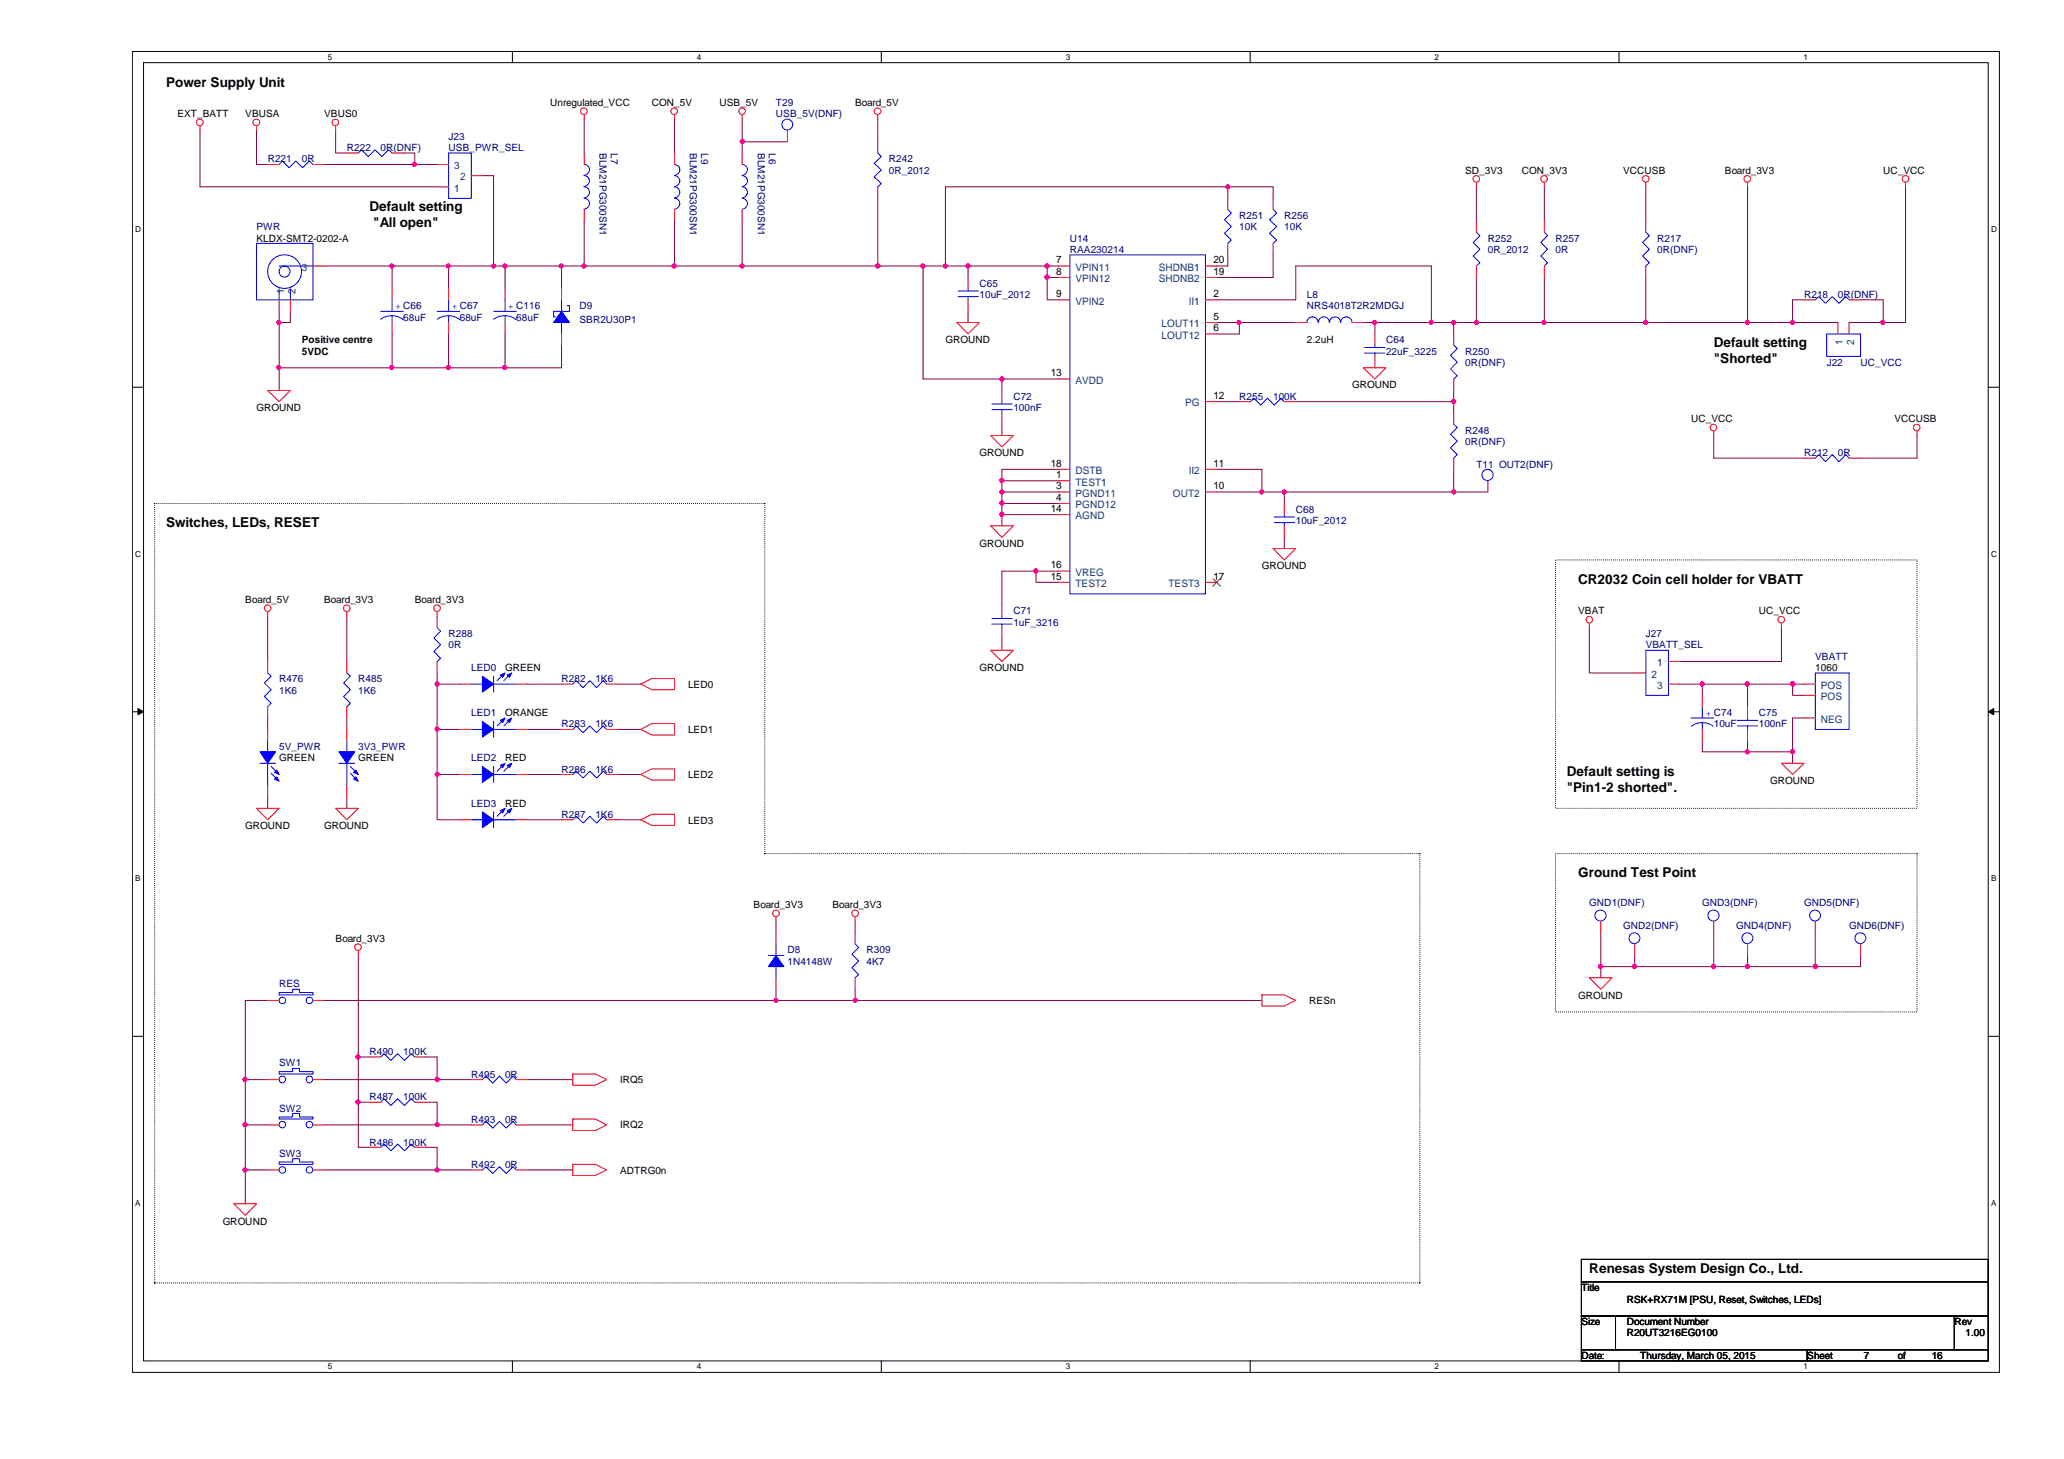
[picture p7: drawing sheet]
<svg xmlns="http://www.w3.org/2000/svg" width="297mm" height="210mm" viewBox="0 0 297 210" stroke-linecap="round" stroke-linejoin="round" font-family="sans-serif">
<path d="M19 7.4h268.7v190h-268.6zM20.7 9h265.4v186.8h-265.4z" fill="none" stroke="#000" stroke-width=".14"/>
<g fill="#fff">
<path d="M47.2 7.6h.6v1.3h-.6z"/>
<path d="M47.2 196h.6v1.3h-.6z"/>
</g>
<path d="M73.7 7.4v1.6M73.7 195.8v1.6" fill="none" stroke="#000" stroke-width=".14"/>
<g fill="#fff">
<path d="M100.3 7.6h.6v1.3h-.6z"/>
<path d="M100.3 196h.6v1.3h-.6z"/>
</g>
<path d="M126.8 7.4v1.6M126.8 195.8v1.6" fill="none" stroke="#000" stroke-width=".14"/>
<g fill="#fff">
<path d="M153.4 7.6h.6v1.3h-.6z"/>
<path d="M153.4 196h.6v1.3h-.6z"/>
</g>
<path d="M179.9 7.4v1.6M179.9 195.8v1.6" fill="none" stroke="#000" stroke-width=".14"/>
<g fill="#fff">
<path d="M206.5 7.6h.6v1.3h-.6z"/>
<path d="M206.5 196h.6v1.3h-.6z"/>
</g>
<path d="M233 7.4v1.6M233 195.8v1.6" fill="none" stroke="#000" stroke-width=".14"/>
<g fill="#fff">
<path d="M259.5 7.6h.6v1.3h-.6z"/>
<path d="M259.5 196h.6v1.3h-.6z"/>
<path d="M19.5 32.3h.8v1.4h-.8z"/>
<path d="M286.6 32.3h.8v1.4h-.8z"/>
<path d="M19.5 79h.8v1.3h-.8z"/>
<path d="M286.6 79h.8v1.3h-.8z"/>
</g>
<path d="M19.1 55.7h1.6M286.1 55.7h1.6" fill="none" stroke="#000" stroke-width=".14"/>
<g fill="#fff">
<path d="M19.5 125.7h.7v1.3h-.7z"/>
<path d="M286.6 125.7h.7v1.3h-.7z"/>
</g>
<path d="M19.1 102.4h1.6M286.1 102.4h1.6" fill="none" stroke="#000" stroke-width=".14"/>
<path d="M19.9 101.9l.8 .5-.8 .4zM286.1 102.4l.8-.5v.9z" fill="#000" stroke="#000" stroke-width=".14"/>
<g fill="#fff">
<path d="M19.5 172.4h.7v1.3h-.7z"/>
<path d="M286.6 172.4h.7v1.3h-.7z"/>
</g>
<path d="M19.1 149.1h1.6M286.1 149.1h1.6M227.6 181.2h58.5v3.2h-58.5zM227.6 184.4h58.5v4.9h-58.5zM227.6 189.3h4.9v4.9h-4.9zM227.6 194.2h32.5v1.6h-32.5zM232.5 189.3h48.8v4.9h-48.8zM260.1 194.2h26v1.6h-26zM281.3 189.3h4.8v4.9h-4.8z" fill="none" stroke="#000" stroke-width=".14"/>
<g fill="none" stroke="#000" stroke-width=".14" stroke-dasharray="0 .3">
<path d="M22.3 72.4v112.2M22.3 72.4h87.8M110.1 72.4h.1M110.1 72.4v50.4M223.9 80.6h52v35.7h-52zM110.1 122.8h.1M110.1 122.8h94.2M204.3 122.8h.1M204.3 122.8v61.8M223.9 122.8h52v22.8h-52zM22.3 184.6h.1M204.3 184.6h.1"/>
<path d="M204.3 184.6h-182"/>
</g>
<g fill="none" stroke="#800040" stroke-width=".14">
<path d="M28.8 18.8v8.1h34.1M36.9 18.8v4.9h1.6M48.3 18.8v3.2h1.6M84.1 17.1v4.9M97.1 17.1v4.9M106.8 17.1v3.3h6.5M126.3 17.1v3.3M46.7 23.7h13M46.7 38.3h9.7M56.4 38.3h8.2v3.2M56.4 38.3v3.2M58 22h1.7v1.7"/>
<path d="M59.7 23.7h3.2M64.6 38.3h6.4M69.4 25.3h1.6v13M71 38.3h1.7v3.2M72.7 38.3h8.1v3.2M80.8 38.3h3.3M84.1 38.3h13M84.1 31.8v6.5M97.1 31.8v6.5M97.1 38.3h9.7M106.8 20.4v1.6M106.8 38.3h19.5"/>
<path d="M106.8 31.8v6.5M126.3 38.3h6.5M126.3 28.5v9.8M132.8 38.3h3.3M132.8 38.3v16.2h11.4M136.1 38.3h3.2M139.3 38.3h11.4M139.3 38.3v1.6M150.7 38.3h1.6M150.7 38.3v1.6M150.7 39.9h1.6M150.7 39.9v3.2h1.6"/>
<path d="M176.7 26.9h6.5v1.6M176.7 36.7v1.6h-1.6M176.7 28.5v-1.6h-40.6v11.4M183.2 36.7v3.2h-8.1M212.5 26.9v4.9M212.5 39.9v6.5M222.2 39.9v6.5M222.2 26.9v4.9M236.9 26.9v4.9M236.9 39.9v6.5M251.5 26.9v19.5M274.2 26.9v19.5h-3.2"/>
<path d="M40.2 52.9v3.3M40.2 44.8v1.6M40.2 46.4v6.5M40.2 52.9h16.2M41.8 44.8v1.6h-1.6M56.4 48v4.9M64.6 48v4.9h-8.2M72.7 48v4.9h-8.1M80.8 49.7v3.2h-8.1M139.3 44.8v1.6M144.2 54.5v1.7M144.2 54.5h8.1"/>
<path d="M175.1 43.1h11.4v-4.8h19.5v8.1M175.1 46.4h3.3v1.6h-3.3M175.1 57.8h3.3M178.4 46.4h8.1M186.5 57.8h22.7M196.2 46.4h1.7v1.6M197.9 46.4h8.1M206 46.4h3.2M209.2 57.8v1.6M209.2 46.4h3.3M209.2 56.2v1.6M209.2 46.4v1.6"/>
<path d="M212.5 46.4h9.7M222.3 46.4h14.6M236.9 46.4h14.6M251.5 46.4h6.5M258 46.4h6.5M259.6 43.1h-1.6v3.3M266.1 46.4h4.9M267.8 43.1h3.2v3.3M144.2 61v1.7M144.2 69.2h8.1M144.2 70.8h8.1M144.2 72.4v1.6"/>
<path d="M144.2 74v1.6M144.2 69.2v1.6M144.2 70.8v1.6M144.2 72.4h8.1M144.2 74h8.1M152.3 67.5h-8.1v1.7M175.1 67.5h6.5v3.3M175.1 70.8h6.5M181.6 70.8h3.2M184.8 70.8h24.4M184.8 70.8v1.6M184.8 77.3v1.6"/>
<path d="M209.2 67.5v3.3M209.2 70.8h4.9M246.6 62.7v3.2h13M275.9 62.7v3.2h-8.1M38.5 88.7v6.5M49.9 88.7v6.5M62.9 98.4v6.5h3.3M62.9 96.8v1.6h3.3M75.9 98.4h4.9M88.9 98.4h3.3M144.2 91.9v1.7M149.1 82.2h3.2"/>
<path d="M152.3 83.8h-3.2v-1.6h-4.9v4.8M228.7 90.3v6.5h6.5M241.7 98.4h3.3M245 98.4h6.5M245 98.4v1.6M251.5 98.4h6.5v1.6h1.6M251.5 98.4v3.3M256.4 90.3v4.9h-14.7M258 98.4h1.6M38.5 103.3v1.6M38.5 114.7v1.6M49.9 114.7v1.6"/>
<path d="M49.9 103.3v1.6M62.9 111.4v6.5h3.3M62.9 104.9v6.5h3.3M75.9 104.9h4.9M75.9 111.4h4.9M75.9 117.9h4.9M88.9 104.9h3.3M88.9 111.4h3.3M88.9 117.9h3.3M245 106.6v1.6h6.5M251.5 108.2h6.5M251.5 106.6v1.6"/>
<path d="M258 108.2v1.6M259.6 103.3h-1.6v4.9M51.6 137.5v14.6M111.7 132.5v1.7M123.1 132.5v1.7M230.4 139.1h4.8M230.4 139.1v1.6M230.4 134.2v4.9M235.2 137.5v1.6M235.2 139.1h11.4M246.6 139.1h4.9M246.6 134.2v4.9"/>
<path d="M251.5 137.5v1.6M251.5 139.1h9.7M261.2 134.2v4.9M267.8 137.5v1.6h-6.6M35.3 155.3v6.5M35.3 155.3h3.2M38.5 143.9h-3.2v11.4M46.7 143.9h65M46.7 155.3h16.2M51.6 152.1v6.5M51.6 158.6v6.5h1.6M51.6 158.6h1.6"/>
<path d="M51.6 152.1h1.6M61.3 152.1h1.6v3.2M61.3 158.6h1.6v3.2M62.9 155.3h4.9M75.9 155.3h6.5M111.7 142.3v1.6M111.7 143.9h11.4M123.1 143.9h58.5M123.1 142.3v1.6M35.3 161.8h3.2M35.3 168.3v4.9M35.3 161.8v6.5"/>
<path d="M35.3 168.3h3.2M46.7 168.3h16.2M46.7 161.8h16.2M61.3 165.1h1.6v3.2M62.9 161.8h4.9M62.9 168.3h4.9M75.9 168.3h6.5M75.9 161.8h6.5"/>
</g>
<g fill="#f0f" stroke="#f0f" stroke-width=".14">
<circle cx="144.2" cy="72.4" r=".3"/>
<circle cx="258" cy="108.2" r=".3"/>
<circle cx="251.5" cy="108.2" r=".3"/>
<circle cx="80.8" cy="38.3" r=".3"/>
<circle cx="62.9" cy="155.3" r=".31"/>
<circle cx="62.9" cy="161.8" r=".3"/>
<circle cx="62.9" cy="168.3" r=".3"/>
<circle cx="35.3" cy="168.3" r=".3"/>
<circle cx="144.2" cy="74" r=".31"/>
<circle cx="271" cy="46.4" r=".3"/>
<circle cx="150.7" cy="39.9" r=".31"/>
<circle cx="149" cy="82.1" r=".31"/>
<circle cx="150.7" cy="38.3" r=".31"/>
<circle cx="139.3" cy="38.3" r=".3"/>
<circle cx="209.2" cy="57.8" r=".31"/>
<circle cx="261.2" cy="139" r=".31"/>
<circle cx="230.3" cy="139" r=".31"/>
<circle cx="235.2" cy="139" r=".31"/>
<circle cx="246.6" cy="139" r=".31"/>
<circle cx="251.4" cy="139" r=".31"/>
<circle cx="209.2" cy="46.4" r=".3"/>
<circle cx="222.2" cy="46.4" r=".3"/>
<circle cx="212.5" cy="46.4" r=".3"/>
<circle cx="126.3" cy="38.3" r=".31"/>
<circle cx="51.5" cy="152.1" r=".3"/>
<circle cx="35.3" cy="161.8" r=".3"/>
<circle cx="35.3" cy="155.3" r=".31"/>
<circle cx="40.1" cy="52.9" r=".3"/>
<circle cx="184.8" cy="70.8" r=".3"/>
<circle cx="197.8" cy="46.4" r=".3"/>
<circle cx="209.2" cy="70.8" r=".3"/>
<circle cx="62.9" cy="111.4" r=".3"/>
<circle cx="62.9" cy="104.9" r=".3"/>
<circle cx="62.9" cy="98.4" r=".31"/>
<circle cx="51.5" cy="158.5" r=".3"/>
<circle cx="181.6" cy="70.8" r=".3"/>
<circle cx="64.5" cy="38.3" r=".3"/>
<circle cx="206" cy="46.4" r=".3"/>
<circle cx="144.2" cy="54.5" r=".3"/>
<circle cx="245" cy="98.4" r=".31"/>
<circle cx="123.1" cy="143.9" r=".3"/>
<circle cx="111.7" cy="143.9" r=".3"/>
<circle cx="178.3" cy="46.4" r=".3"/>
<circle cx="97" cy="38.3" r=".3"/>
<circle cx="84" cy="38.3" r=".3"/>
<circle cx="132.8" cy="38.3" r=".3"/>
<circle cx="106.8" cy="38.3" r=".3"/>
<circle cx="258" cy="46.4" r=".3"/>
<circle cx="40.1" cy="46.4" r=".3"/>
<circle cx="258" cy="98.4" r=".31"/>
<circle cx="176.7" cy="26.9" r=".3"/>
<circle cx="136.1" cy="38.3" r=".3"/>
<circle cx="144.2" cy="69.1" r=".3"/>
<circle cx="251.4" cy="98.4" r=".31"/>
<circle cx="144.2" cy="70.8" r=".3"/>
<circle cx="72.6" cy="52.9" r=".3"/>
<circle cx="59.6" cy="23.6" r=".3"/>
<circle cx="251.5" cy="46.4" r=".3"/>
<circle cx="236.9" cy="46.4" r=".3"/>
<circle cx="71" cy="38.3" r=".3"/>
<circle cx="56.4" cy="38.3" r=".3"/>
<circle cx="56.4" cy="52.9" r=".3"/>
<circle cx="64.5" cy="52.9" r=".3"/>
<circle cx="106.8" cy="20.4" r=".3"/>
<circle cx="72.6" cy="38.3" r=".3"/>
</g>
<g fill="none" stroke="#f00" stroke-width=".14">
<path d="M28.8 18.1v.7M36.9 18.1v.7M48.3 18.1v.7M84.1 16.5v.6M97.1 16.5v.6M106.8 16.5v.6M113.3 18.8v1.6M126.3 16.5v.6M38.5 23.7h1.7M45 38.3h1.7M45 23.7h1.7M49.9 22h1.7"/>
<path d="M56.4 22h1.6M62.9 26.9h1.7M62.9 23.7h1.7M67.8 25.3h1.6M84.1 22v1.7M84.1 30.1v1.7M97.1 22v1.7M97.1 30.1v1.7M106.8 22v1.7M106.8 30.1v1.7M126.3 20.4v1.6M126.3 26.9v1.6"/>
<path d="M139.3 39.9v1.6M152.3 38.3h1.7M152.3 39.9h1.7M173.5 39.9h1.6M173.5 38.3h1.6M176.7 28.5v1.6M176.7 35v1.7M183.2 28.5v1.6M183.2 35v1.7M212.5 26.2v.7M212.5 31.8v1.6M212.5 38.3v1.6"/>
<path d="M222.2 26.2v.7M222.2 31.8v1.6M222.2 38.3v1.6M236.9 26.2v.7M236.9 31.8v1.6M236.9 38.3v1.6M251.5 26.2v.7M274.2 26.2v.7M38.5 56.2h3.3l-1.6 1.6zM40.2 43.1v1.7M41.8 43.1v1.7M56.4 41.5v1.6"/>
<path d="M56.4 46.4v1.6M64.6 41.5v1.6M64.6 46.4v1.6M72.7 41.5v1.6M72.7 46.4v1.6M80.8 48v1.7M80.8 41.5v1.6M137.7 46.4h3.3l-1.7 1.6zM139.3 43.1v1.7M144.2 56.2v1.6M144.2 59.4v1.6M152.3 43.1h1.7"/>
<path d="M152.3 54.5h1.7M173.5 46.4h1.6M173.5 43.1h1.6M173.5 48h1.6M173.5 57.8h1.6M178.4 57.8h1.6M184.8 57.8h1.7M186.5 46.4h1.6M194.6 46.4h1.6M196.2 52.9h3.3l-1.6 1.6zM197.9 48v1.7M197.9 51.3v1.6"/>
<path d="M209.2 59.4v1.6M209.2 48v1.7M209.2 54.5v1.7M259.6 43.1h1.6M264.5 46.4v1.6M266.1 43.1h1.7M266.1 46.4v1.6M142.6 62.7h3.2l-1.6 1.6zM142.6 75.6h3.2l-1.6 1.7zM152.3 69.2h1.7M152.3 70.8h1.7M152.3 72.4h1.7"/>
<path d="M152.3 74h1.7M152.3 67.5h1.7M173.5 70.8h1.6M173.5 67.5h1.6M183.2 78.9h3.3l-1.7 1.7zM184.8 72.4v1.6M184.8 75.6v1.7M209.2 65.9v1.6M214.1 69.2v1.6M246.6 62v.7M259.6 65.9h1.6M266.1 65.9h1.7"/>
<path d="M275.9 62v.7M38.5 88v.7M38.5 95.2v1.6M49.9 88v.7M49.9 95.2v1.6M62.9 88v2.3M62.9 95.2v1.6M66.2 98.4h1.6M74.3 98.4h1.6M80.8 98.4h1.6M87.3 98.4h1.6M92.2 98.4l1.6-.8h3.3v1.6h-3.3z"/>
<path d="M142.6 93.6h3.2l-1.6 1.6zM144.2 87v1.7M144.2 90.3v1.6M152.3 83.8h1.7M152.3 82.2h1.7M173.5 83.8h1.6M228.7 89.7v.6M235.2 96.8h1.7M240.1 95.2h1.6M240.1 98.4h1.6M256.4 89.7v.6M259.6 98.4h1.6"/>
<path d="M36.9 116.3h3.3l-1.7 1.6zM38.5 104.9v1.7M38.5 113.1v1.6M38.5 101.7v1.6M48.3 116.3h3.3l-1.7 1.6zM49.9 104.9v1.7M49.9 113.1v1.6M49.9 101.7v1.6M66.2 104.9h1.6M66.2 117.9h1.6M66.2 111.4h1.6M74.3 104.9h1.6"/>
<path d="M74.3 117.9h1.6M74.3 111.4h1.6M80.8 111.4h1.6M80.8 104.9h1.6M80.8 117.9h1.6M87.3 111.4h1.6M87.3 104.9h1.6M87.3 117.9h1.6M92.2 104.9l1.6-.8h3.3v1.6h-3.3zM92.2 111.4l1.6-.8h3.3v1.6h-3.3zM92.2 117.9l1.6-.8h3.3v1.6h-3.3zM245 100v1.7"/>
<path d="M245 104.9v1.7M251.5 101.7v1.6M251.5 104.9v1.7M256.4 109.8h3.2l-1.6 1.6zM259.6 100h1.6M259.6 103.3h1.6M51.6 136.8v.7M111.7 131.9v.6M111.7 134.2v1.6M123.1 131.9v.6M123.1 134.2v1.6M230.4 132.5v1.7"/>
<path d="M235.2 135.8v1.7M246.6 132.5v1.7M251.5 135.8v1.7M261.2 132.5v1.7M267.8 135.8v1.7M38.5 143.9h1.7M38.5 155.3h1.7M45 143.9h1.7M45 155.3h1.7M53.2 158.6h1.6M53.2 152.1h1.6M59.7 158.6h1.6"/>
<path d="M59.7 152.1h1.6M67.8 155.3h1.6M74.3 155.3h1.6M82.4 154.5h3.3l1.6 .8-1.6 .8h-3.3zM111.7 140.7v1.6M123.1 140.7v1.6M181.6 143.1h3.2l1.7 .8-1.7 .8h-3.2zM228.7 140.7h3.3l-1.6 1.6zM33.7 173.2h3.2l-1.6 1.6zM38.5 161.8h1.7M38.5 168.3h1.7M45 161.8h1.7"/>
<path d="M45 168.3h1.7M53.2 165.1h1.6M59.7 165.1h1.6M67.8 168.3h1.6M67.8 161.8h1.6M74.3 168.3h1.6M74.3 161.8h1.6M82.4 167.5h3.3l1.6 .8-1.6 .8h-3.3zM82.4 161h3.3l1.6 .8-1.6 .8h-3.3z"/>
<circle cx="28.8" cy="17.6" r=".48"/>
<circle cx="36.9" cy="17.6" r=".48"/>
<circle cx="48.3" cy="17.6" r=".47"/>
<circle cx="84" cy="16" r=".47"/>
<circle cx="97" cy="16" r=".47"/>
<circle cx="106.8" cy="16" r=".47"/>
<circle cx="126.3" cy="16" r=".48"/>
<circle cx="212.5" cy="25.7" r=".47"/>
<circle cx="222.2" cy="25.7" r=".47"/>
<circle cx="236.8" cy="25.7" r=".47"/>
<circle cx="251.5" cy="25.7" r=".47"/>
<circle cx="274.2" cy="25.7" r=".47"/>
<circle cx="246.6" cy="61.5" r=".47"/>
<circle cx="275.8" cy="61.5" r=".47"/>
<circle cx="38.5" cy="87.5" r=".47"/>
<circle cx="49.9" cy="87.5" r=".47"/>
<circle cx="62.9" cy="87.5" r=".47"/>
<circle cx="228.7" cy="89.1" r=".47"/>
<circle cx="256.4" cy="89.1" r=".48"/>
<circle cx="51.5" cy="136.3" r=".47"/>
<circle cx="111.7" cy="131.4" r=".47"/>
<circle cx="123.1" cy="131.4" r=".47"/>
</g>
<g fill="none" stroke="#00f" stroke-width=".14">
<path d="M36.9 35h8.1v8.1h-8.1zM40.2 23.7l.4-.5 1 .9 1-.9 1 .9 .9-.9 .5 .5M40.2 38.3h4.8M51.6 22l.4-.5 1 1 1-1 .9 1 1-1 .5 .5M64.6 22h3.2v6.5h-3.2zM84.1 23.7a.78 .78 0 0 1 .7 .8 .78 .78 0 0 1-.8 .7M84.1 25.3a.78 .78 0 0 1 .7 .8 .78 .78 0 0 1-.8 .7M84.1 26.9a.8 .8 0 0 1 .7 .8 .8 .8 0 0 1-.8 .8M84.1 28.5a.78 .78 0 0 1 .7 .8 .78 .78 0 0 1-.8 .8M97.1 23.7a.78 .78 0 0 1 .7 .7 .78 .78 0 0 1-.7 .8M97.1 25.3a.78 .78 0 0 1 .7 .8 .78 .78 0 0 1-.7 .7M97.1 26.9a.81 .81 0 0 1 .7 .8 .81 .81 0 0 1-.7 .8"/>
<path d="M97.1 28.5a.78 .78 0 0 1 .7 .8 .78 .78 0 0 1-.7 .8M106.8 23.7a.78 .78 0 0 1 .8 .7 .78 .78 0 0 1-.8 .8M106.8 25.3a.78 .78 0 0 1 .8 .8 .78 .78 0 0 1-.8 .7M106.8 26.9a.81 .81 0 0 1 .8 .8 .81 .81 0 0 1-.8 .8M106.8 28.5a.78 .78 0 0 1 .8 .8 .78 .78 0 0 1-.8 .8M126.3 22l.5 .5-1 1 1 1-1 .9 1 1-.5 .5M154 36.7h19.5v48.7h-19.5zM176.7 30.1l.5 .5-1 1 1 1-1 1 1 .9-.5 .5M183.2 30.1l.5 .5-1 1 1 1-1 1 1 .9-.5 .5M212.5 33.4l.5 .5-1 1 1 1-1 .9 1 1-.5 .5M222.2 33.4l.5 .5-1 1 1 1-1 .9 1 1-.5 .5M236.9 33.4l.5 .5-1 1 1 1-1 .9 1 1-.5 .5"/>
<path d="M40.2 41.5v1.6M41.8 41.5v1.6M54.8 45.9a2.71 2.71 0 0 1 3.2 .1M54.8 44.8h3.2M56.4 45.4v1M56.4 43.1v1.7M62.9 45.9a2.71 2.71 0 0 1 3.2 .1M62.9 44.8h3.3M64.6 45.4v1M64.6 43.1v1.7M71 45.9a2.71 2.71 0 0 1 3.3 .1M71 44.8h3.3"/>
<path d="M72.7 45.4v1M72.7 43.1v1.7M80.8 46.4v1.6M80.8 43.1v1.7M81.6 44h.4v.8h-2.3v.8h.3M137.9 42.7h2.9M137.9 41.9h2.9M139.3 41.5v.4M139.3 42.7v.4M142.7 58.9h3M142.7 58.1h3M144.2 57.8v.3"/>
<path d="M144.2 58.9v.5M180 57.8l.5-.5 .9 1 1-1 1 1 1-1 .4 .5M189.7 46.4a.8 .8 0 0 0-.8-.8 .8 .8 0 0 0-.8 .8M191.3 46.4a.78 .78 0 0 0-.8-.8 .78 .78 0 0 0-.8 .8M192.9 46.4a.78 .78 0 0 0-.8-.8 .78 .78 0 0 0-.8 .8M194.6 46.4a.8 .8 0 0 0-.8-.8 .8 .8 0 0 0-.8 .8M196.4 50.8h2.9M196.4 50h2.9M197.9 49.7v.3M197.9 50.8v.5M209.2 49.7l.5 .5-1 .9 1 1-1 1 1 1-.5 .4M261.2 43.1l.5-.4 1 .9 1-.9 1 .9 .9-.9 .5 .4"/>
<path d="M262.9 48h4.9v3.3h-4.9zM183.4 75.2h2.9M183.4 74.4h2.9M184.8 74v.4M184.8 75.2v.4M209.2 61l.5 .5-1 1 1 1-1 .9 1 1-.5 .5M261.2 65.9l.5-.5 1 1 1-1 1 1 .9-1 .5 .5M38.5 96.8l.5 .5-.9 1 .9 .9-.9 1 .9 1-.5 .5M49.9 96.8l.5 .5-1 1 1 .9-1 1 1 1-.5 .5M62.9 90.3l.5 .5-1 1 1 1-1 .9 1 1-.5 .5M67.8 98.4h1.6M71 97.3v2.3"/>
<path d="M71 98.4h3.3M72.5 96.9l-1 1M73.5 96.9l-1 1M82.4 98.4l.5-.5 1 1 1-1 1 1 .9-1 .5 .5M142.7 89.8h3M142.7 89h3M144.2 88.7v.3M144.2 89.8v.5M236.9 93.6h3.2v6.4h-3.2zM261.2 96.8h4.9v8.1h-4.9zM37.4 109.8h2.3M38.5 106.6v1.6"/>
<path d="M38.5 109.8v3.3M39 110.3l1 1M39 111.3l1 .9M48.8 109.8h2.3M49.9 106.6v1.6M49.9 109.8v3.3M50.4 110.3l1 1M50.4 111.3l1 .9M67.8 104.9h1.6M67.8 117.9h1.6M67.8 111.4h1.6M71 103.8v2.2"/>
<path d="M71 104.9h3.3M71 116.8v2.3M71 117.9h3.3M71 110.3v2.3M71 111.4h3.3M72.5 103.5l-1 .9M72.5 116.5l-1 .9M72.5 110l-1 1M73.5 103.5l-1 .9M73.5 116.5l-1 .9M73.5 110l-1 1M82.4 111.4l.5-.4 1 .9 1-.9 1 .9 .9-.9 .5 .4"/>
<path d="M82.4 104.9l.5-.5 1 1 1-1 1 1 .9-1 .5 .5M82.4 117.9l.5-.5 1 1 1-1 1 1 .9-1 .5 .5M243.4 103.3h3.2M243.4 104.5a2.67 2.67 0 0 1 3.1 0M245 104v.9M245 101.7v1.6M250 104.4h2.9M250 103.6h2.9M251.5 103.3v.3M251.5 104.4v.5M110.6 137.5h2.2M111.7 139.1v1.6"/>
<path d="M111.7 135.8v1.7M123.1 135.8l.5 .5-1 1 1 1-1 .9 1 1-.5 .5M40.2 142.8h1.9v-.5h1v.5h1.9v.3h-4.8zM40.2 154.2h1.9v-.5h1v.5h1.9v.3h-4.8zM54.8 158.6l.5-.5 1 .9 .9-.9 1 .9 1-.9 .5 .5M54.8 152.1l.5-.5 1 1 .9-1 1 1 1-1 .5 .5M69.4 155.3l.5-.5 1 1 1-1 1 1 .9-1 .5 .5M40.2 160.7h1.9v-.5h1v.5h1.9v.3h-4.8zM40.2 167.2h1.9v-.5h1v.5h1.9v.3h-4.8zM54.8 165.1l.5-.5 1 1 .9-1 1 1 1-1 .5 .5M69.4 168.3l.5-.4 1 .9 1-.9 1 .9 .9-.9 .5 .4M69.4 161.8l.5-.5 1 1 1-1 1 1 .9-1 .5 .5"/>
<circle cx="113.3" cy="17.9" r=".78"/>
<circle cx="40.9" cy="39.1" r=".79"/>
<circle cx="41" cy="39.1" r="2.43"/>
<circle cx="214.1" cy="68.3" r=".81"/>
<circle cx="230.3" cy="131.7" r=".8"/>
<circle cx="235.2" cy="135" r=".78"/>
<circle cx="246.6" cy="131.7" r=".8"/>
<circle cx="251.5" cy="135" r=".78"/>
<circle cx="261.2" cy="131.7" r=".78"/>
<circle cx="267.7" cy="135" r=".78"/>
<circle cx="40.6" cy="155.3" r=".48"/>
<circle cx="40.6" cy="143.9" r=".47"/>
<circle cx="44.5" cy="155.3" r=".48"/>
<circle cx="44.5" cy="143.9" r=".47"/>
<circle cx="40.6" cy="168.3" r=".47"/>
<circle cx="40.6" cy="161.8" r=".47"/>
<circle cx="44.5" cy="168.3" r=".47"/>
<circle cx="44.5" cy="161.8" r=".47"/>
</g>
<g fill="#00f" stroke="#00f" stroke-width=".14">
<path d="M69.4 103.8l1.6 1.1-1.6 1.1z" fill-rule="evenodd"/>
<path d="M73 103.6l.7-.3-.4 .7z" fill-rule="evenodd"/>
<path d="M72 103.6l.7-.3-.4 .7z" fill-rule="evenodd"/>
<path d="M37.4 108.2h2.3l-1.2 1.6z" fill-rule="evenodd"/>
<path d="M39.8 111.8l.4 .6-.7-.3z" fill-rule="evenodd"/>
<path d="M39.8 110.8l.4 .6-.7-.3z" fill-rule="evenodd"/>
<path d="M69.4 116.8l1.6 1.1-1.6 1.2z" fill-rule="evenodd"/>
<path d="M73 116.6l.7-.3-.4 .7z" fill-rule="evenodd"/>
<path d="M72 116.6l.7-.3-.4 .7z" fill-rule="evenodd"/>
<path d="M69.4 97.3l1.6 1.1-1.6 1.2z" fill-rule="evenodd"/>
<path d="M73 97.1l.7-.3-.4 .7z" fill-rule="evenodd"/>
<path d="M72 97.1l.7-.3-.4 .7z" fill-rule="evenodd"/>
<path d="M48.8 108.2h2.3l-1.2 1.6z" fill-rule="evenodd"/>
<path d="M51.2 111.8l.4 .6-.7-.3z" fill-rule="evenodd"/>
<path d="M51.2 110.8l.4 .6-.7-.3z" fill-rule="evenodd"/>
<path d="M111.7 137.5l1.1 1.6h-2.2z" fill-rule="evenodd"/>
<path d="M69.4 110.3l1.6 1.1-1.6 1.2z" fill-rule="evenodd"/>
<path d="M73 110.1l.7-.3-.4 .6z" fill-rule="evenodd"/>
<path d="M72 110.1l.7-.3-.4 .6z" fill-rule="evenodd"/>
<path d="M80.8 44.8l1.2 1.6h-2.3z" fill-rule="evenodd"/>
</g>
<path d="M174.6 83.3l1 1M175.6 83.3l-1.1 1" fill="none" stroke="#804000" stroke-width=".14"/>
<g font-size="1.9">
<text x="23.9" y="12.4">Power Supply Unit</text>
<text x="53.2" y="30.4">Default setting</text>
<text x="53.7" y="32.7">&quot;All open&quot;</text>
<text x="246.6" y="49.9">Default setting</text>
<text x="246.6" y="52.2">&quot;Shorted&quot;</text>
<text x="23.9" y="75.9">Switches, LEDs, RESET</text>
<text x="227.1" y="84">CR2032 Coin cell holder for VBATT</text>
<text x="225.5" y="111.6">Default setting is</text>
<text x="225.5" y="114">&quot;Pin1-2 shorted&quot;.</text>
<text x="227.1" y="126.2">Ground Test Point</text>
<text x="228.7" y="183.1">Renesas System Design Co., Ltd.</text>
</g>
<g font-size="1.5" fill="#004080">
<text x="65.4" y="27.6">1</text>
<text x="65.4" y="24.3">3</text>
<text x="66.2" y="26">2</text>
<text x="43.4" y="38.9">3</text>
<text x="154.8" y="38.9">VPIN11</text>
<text x="154.8" y="40.6">VPIN12</text>
<text x="166.8" y="40.6">SHDNB2</text>
<text x="166.8" y="38.9">SHDNB1</text>
<text x="40.9" y="42.3" transform="rotate(-90 40.9 42.3)">1</text>
<text x="42.5" y="42.3" transform="rotate(-90 42.5 42.3)">2</text>
<text x="154.8" y="43.8">VPIN2</text>
<text x="167.2" y="47.1">LOUT11</text>
<text x="171.1" y="43.8">II1</text>
<text x="167.2" y="48.7">LOUT12</text>
<text x="265.2" y="49.7" transform="rotate(-90 265.2 49.7)">1</text>
<text x="266.8" y="49.7" transform="rotate(-90 266.8 49.7)">2</text>
<text x="154.8" y="55.2">AVDD</text>
<text x="170.6" y="58.5">PG</text>
<text x="154.8" y="69.8">TEST1</text>
<text x="154.8" y="71.5">PGND11</text>
<text x="154.8" y="68.2">DSTB</text>
<text x="168.8" y="71.5">OUT2</text>
<text x="171.1" y="68.2">II2</text>
<text x="154.8" y="73.1">PGND12</text>
<text x="154.8" y="74.7">AGND</text>
<text x="154.8" y="82.8">VREG</text>
<text x="154.8" y="84.5">TEST2</text>
<text x="168.1" y="84.5">TEST3</text>
<text x="238.5" y="95.8">1</text>
<text x="237.7" y="97.5">2</text>
<text x="238.5" y="99.1">3</text>
<text x="262" y="99.1">POS</text>
<text x="262" y="100.7">POS</text>
<text x="262" y="104">NEG</text>
</g>
<g font-size="1.5">
<text x="152" y="37.9">7</text>
<text x="152" y="39.5">8</text>
<text x="174.6" y="39.5">19</text>
<text x="174.6" y="37.9">20</text>
<text x="152" y="42.8">9</text>
<text x="174.6" y="46">5</text>
<text x="174.6" y="42.8">2</text>
<text x="174.6" y="47.7">6</text>
<text x="151.2" y="54.1">13</text>
<text x="174.6" y="57.4">12</text>
<text x="151.2" y="67.1">18</text>
<text x="152" y="68.8">1</text>
<text x="152" y="70.4">3</text>
<text x="174.6" y="70.4">10</text>
<text x="174.6" y="67.1">11</text>
<text x="151.2" y="73.7">14</text>
<text x="152" y="72.1">4</text>
<text x="151.2" y="83.4">15</text>
<text x="151.2" y="81.8">16</text>
<text x="174.6" y="83.4">17</text>
</g>
<g font-size="1.4">
<text x="25.5" y="16.9">EXT_BATT</text>
<text x="35.3" y="16.9">VBUSA</text>
<text x="46.7" y="16.9">VBUS0</text>
<text x="79.2" y="15.2">Unregulated_VCC</text>
<text x="93.8" y="15.2">CON_5V</text>
<text x="103.5" y="15.2">USB_5V</text>
<text x="123.1" y="15.2">Board_5V</text>
<text x="210.9" y="25">SD_3V3</text>
<text x="219" y="25">CON_3V3</text>
<text x="233.6" y="25">VCCUSB</text>
<text x="248.2" y="25">Board_3V3</text>
<text x="271" y="25">UC_VCC</text>
<text x="36.9" y="34.8">KLDX-SMT2-0202-A</text>
<text x="43.4" y="49.4">Positive centre</text>
<text x="43.4" y="51">5VDC</text>
<text x="136.1" y="49.4">GROUND</text>
<text x="188.1" y="49.4">2.2uH</text>
<text x="36.9" y="59.1">GROUND</text>
<text x="194.6" y="55.9">GROUND</text>
<text x="141" y="65.7">GROUND</text>
<text x="243.4" y="60.7">UC_VCC</text>
<text x="272.6" y="60.7">VCCUSB</text>
<text x="141" y="78.7">GROUND</text>
<text x="181.6" y="81.9">GROUND</text>
<text x="35.3" y="86.8">Board_5V</text>
<text x="46.7" y="86.8">Board_3V3</text>
<text x="59.7" y="86.8">Board_3V3</text>
<text x="227.1" y="88.4">VBAT</text>
<text x="253.1" y="88.4">UC_VCC</text>
<text x="72.7" y="96.5">GREEN</text>
<text x="99" y="99">LED0</text>
<text x="141" y="96.5">GROUND</text>
<text x="261.2" y="96.5">1060</text>
<text x="72.7" y="103">ORANGE</text>
<text x="99" y="105.5">LED1</text>
<text x="40.2" y="109.5">GREEN</text>
<text x="51.6" y="109.5">GREEN</text>
<text x="72.7" y="109.5">RED</text>
<text x="99" y="112">LED2</text>
<text x="254.8" y="112.8">GROUND</text>
<text x="35.3" y="119.3">GROUND</text>
<text x="46.7" y="119.3">GROUND</text>
<text x="72.7" y="116">RED</text>
<text x="99" y="118.5">LED3</text>
<text x="108.5" y="130.7">Board_3V3</text>
<text x="119.8" y="130.7">Board_3V3</text>
<text x="48.3" y="135.6">Board_3V3</text>
<text x="227.1" y="143.7">GROUND</text>
<text x="188.4" y="144.5">RESn</text>
<text x="89.2" y="155.9">IRQ5</text>
<text x="89.2" y="162.3">IRQ2</text>
<text x="89.2" y="168.9">ADTRG0n</text>
<text x="32" y="176.2">GROUND</text>
<text x="227.6" y="185.8">Title</text>
<text x="227.6" y="190.7">Size</text>
<text x="234.1" y="187.4">RSK+RX71M [PSU, Reset, Switches, LEDs]</text>
<text x="234.1" y="190.7">Document Number</text>
<text x="281.3" y="190.7">Rev</text>
<text x="227.6" y="195.5">Date:</text>
<text x="234.1" y="192.3">R20UT3216EG0100</text>
<text x="236.1" y="195.5">Thursday, March 05, 2015</text>
<text x="260.1" y="195.5">Sheet</text>
<text x="268.2" y="195.5">7</text>
<text x="273.1" y="195.5">of</text>
<text x="278" y="195.5">16</text>
<text x="282.9" y="192.3">1.00</text>
</g>
<g font-size="1.4" fill="#000080">
<text x="111.7" y="15.2">T29</text>
<text x="111.7" y="16.9">USB_5V(DNF)</text>
<text x="38.5" y="23.4">R221</text>
<text x="43.4" y="23.4">0R</text>
<text x="49.9" y="21.8">R222</text>
<text x="54.8" y="21.8">0R(DNF)</text>
<text x="64.6" y="20.1">J23</text>
<text x="64.6" y="21.8">USB_PWR_SEL</text>
<text x="86.3" y="22" transform="rotate(90 86.3 22)">BLM21PG300SN1</text>
<text x="87.9" y="22" transform="rotate(90 87.9 22)">L7</text>
<text x="99.3" y="22" transform="rotate(90 99.3 22)">BLM21PG300SN1</text>
<text x="100.9" y="22" transform="rotate(90 100.9 22)">L9</text>
<text x="109.1" y="22" transform="rotate(90 109.1 22)">BLM21PG300SN1</text>
<text x="110.7" y="22" transform="rotate(90 110.7 22)">L6</text>
<text x="127.9" y="23.4">R242</text>
<text x="127.9" y="25">0R_2012</text>
<text x="36.9" y="33.1">PWR</text>
<text x="154" y="34.8">U14</text>
<text x="178.4" y="31.5">R251</text>
<text x="178.4" y="33.1">10K</text>
<text x="184.8" y="31.5">R256</text>
<text x="184.8" y="33.1">10K</text>
<text x="214.1" y="34.8">R252</text>
<text x="223.9" y="34.8">R257</text>
<text x="238.5" y="34.8">R217</text>
<text x="141" y="41.3">C65</text>
<text x="154" y="36.4">RAA230214</text>
<text x="214.1" y="36.4">0R_2012</text>
<text x="223.9" y="36.4">0R</text>
<text x="238.5" y="36.4">0R(DNF)</text>
<text x="58" y="46.1">68uF</text>
<text x="66.2" y="46.1">68uF</text>
<text x="74.3" y="46.1">68uF</text>
<text x="83.4" y="44.5">D9</text>
<text x="83.4" y="46.4">SBR2U30P1</text>
<text x="141" y="42.9">10uF_2012</text>
<text x="188.1" y="42.9">L8</text>
<text x="188.1" y="44.5">NRS4018T2R2MDGJ</text>
<text x="259.6" y="42.9">R218</text>
<text x="264.5" y="42.9">0R(DNF)</text>
<text x="199.5" y="49.4">C64</text>
<text x="199.5" y="51">22uF_3225</text>
<text x="210.9" y="51">R250</text>
<text x="210.9" y="52.6">0R(DNF)</text>
<text x="262.9" y="52.6">J22</text>
<text x="267.8" y="52.6">UC_VCC</text>
<text x="145.8" y="57.5">C72</text>
<text x="145.8" y="59.1">100nF</text>
<text x="178.4" y="57.5">R255</text>
<text x="183.2" y="57.5">100K</text>
<text x="210.9" y="62.4">R248</text>
<text x="210.9" y="64">0R(DNF)</text>
<text x="259.6" y="65.7">R212</text>
<text x="264.5" y="65.7">0R</text>
<text x="212.5" y="67.3">T11 OUT2(DNF)</text>
<text x="186.5" y="73.8">C68</text>
<text x="186.5" y="75.4">10uF_2012</text>
<text x="145.8" y="88.4">C71</text>
<text x="64.6" y="91.7">R288</text>
<text x="64.6" y="93.3">0R</text>
<text x="145.8" y="90">1uF_3216</text>
<text x="236.9" y="91.7">J27</text>
<text x="236.9" y="93.3">VBATT_SEL</text>
<text x="261.2" y="94.9">VBATT</text>
<text x="40.2" y="98.2">R476</text>
<text x="40.2" y="99.8">1K6</text>
<text x="51.6" y="98.2">R485</text>
<text x="51.6" y="99.8">1K6</text>
<text x="67.8" y="96.5">LED0</text>
<text x="80.8" y="98.2">R282</text>
<text x="85.7" y="98.2">1K6</text>
<text x="40.2" y="107.9">5V_PWR</text>
<text x="51.6" y="107.9">3V3_PWR</text>
<text x="67.8" y="103">LED1</text>
<text x="80.8" y="104.6">R283</text>
<text x="85.7" y="104.6">1K6</text>
<text x="246.6" y="104.6">10uF</text>
<text x="253.1" y="103">C75</text>
<text x="253.1" y="104.6">100nF</text>
<text x="67.8" y="109.5">LED2</text>
<text x="80.8" y="111.2">R286</text>
<text x="85.7" y="111.2">1K6</text>
<text x="67.8" y="116">LED3</text>
<text x="80.8" y="117.6">R287</text>
<text x="85.7" y="117.6">1K6</text>
<text x="228.7" y="130.3">GND1(DNF)</text>
<text x="245" y="130.3">GND3(DNF)</text>
<text x="259.6" y="130.3">GND5(DNF)</text>
<text x="113.3" y="137.2">D8</text>
<text x="124.7" y="137.2">R309</text>
<text x="233.6" y="133.6">GND2(DNF)</text>
<text x="249.9" y="133.6">GND4(DNF)</text>
<text x="266.1" y="133.6">GND6(DNF)</text>
<text x="40.2" y="142">RES</text>
<text x="113.3" y="138.8">1N4148W</text>
<text x="124.7" y="138.8">4K7</text>
<text x="40.2" y="153.4">SW1</text>
<text x="53.2" y="151.8">R490</text>
<text x="58" y="151.8">100K</text>
<text x="67.8" y="155.1">R495</text>
<text x="72.7" y="155.1">0R</text>
<text x="40.2" y="159.9">SW2</text>
<text x="53.2" y="158.3">R487</text>
<text x="58" y="158.3">100K</text>
<text x="67.8" y="161.5">R493</text>
<text x="72.7" y="161.5">0R</text>
<text x="40.2" y="166.4">SW3</text>
<text x="53.2" y="164.8">R486</text>
<text x="58" y="164.8">100K</text>
<text x="67.8" y="168.1">R492</text>
<text x="72.7" y="168.1">0R</text>
</g>
<g font-size="1.4" fill="#00f">
<text x="56.9" y="44.5">+ C66</text>
<text x="65" y="44.5">+ C67</text>
<text x="73.2" y="44.5">+ C116</text>
<text x="245.5" y="103">+ C74</text>
</g>
<g font-size="1.2">
<text x="47.2" y="8.6">5</text>
<text x="100.3" y="8.6">4</text>
<text x="153.4" y="8.6">3</text>
<text x="206.5" y="8.6">2</text>
<text x="259.5" y="8.6">1</text>
<text x="19.5" y="33.4">D</text>
<text x="286.6" y="33.4">D</text>
<text x="19.5" y="80.1">C</text>
<text x="286.6" y="80.1">C</text>
<text x="19.5" y="126.8">B</text>
<text x="286.6" y="126.8">B</text>
<text x="19.5" y="173.5">A</text>
<text x="286.6" y="173.5">A</text>
<text x="47.2" y="197">5</text>
<text x="100.3" y="197">4</text>
<text x="153.4" y="197">3</text>
<text x="206.5" y="197">2</text>
<text x="259.5" y="197">1</text>
</g>
</svg>
